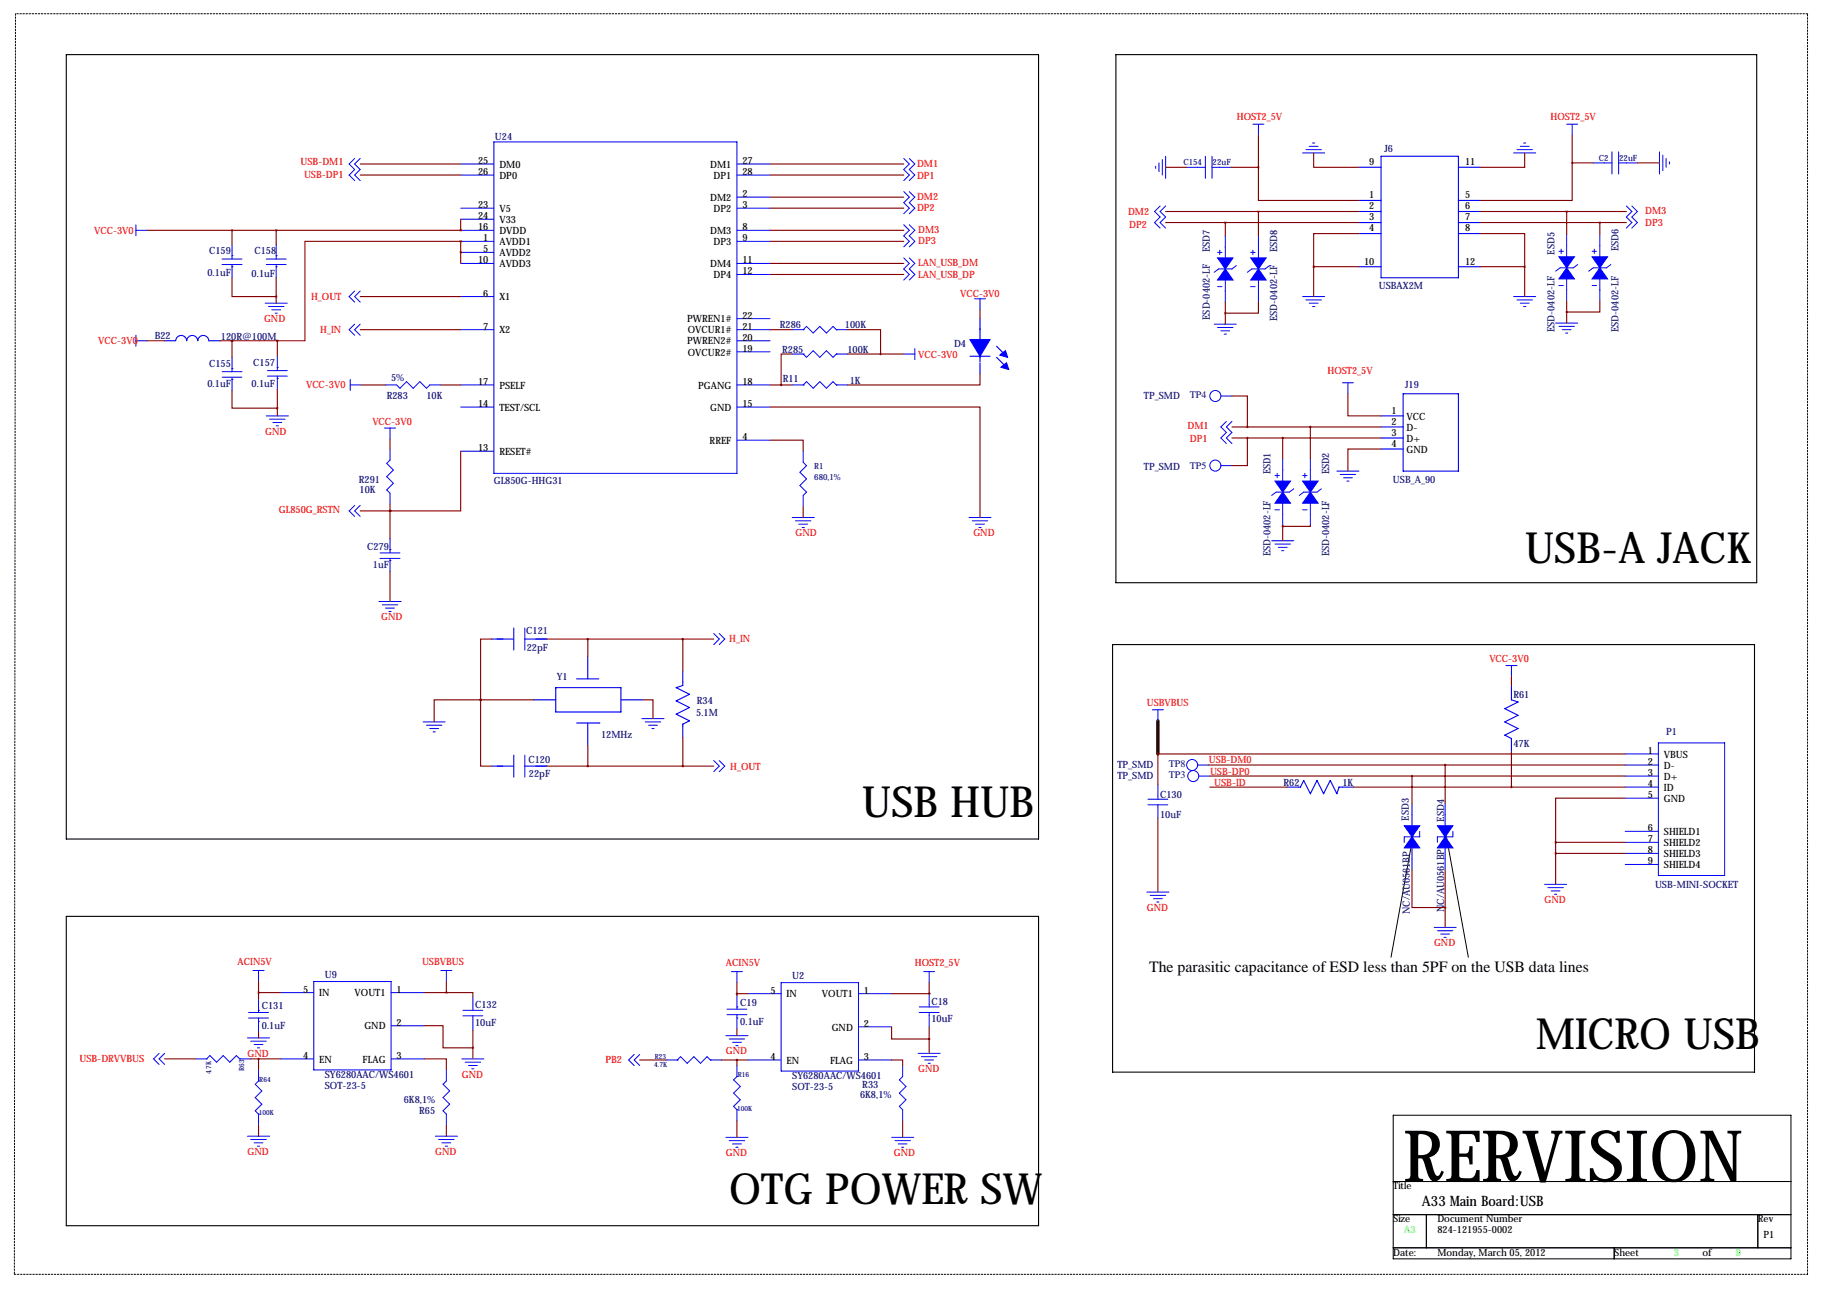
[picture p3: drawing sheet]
<svg xmlns="http://www.w3.org/2000/svg" width="419mm" height="297mm" viewBox="0 0 419 297" stroke-linecap="round" stroke-linejoin="round" font-family="sans-serif">
<path d="M266.2 165.7v7.6" fill="none" stroke="#000" stroke-width=".76"/>
<path d="M324.9 192.1l-5.1 28M332.5 192.1l5.1 28M320.3 256.4h91.4v33h-91.4zM320.3 271.6h91.4M320.3 279.3h91.4M327.9 279.3v7.6M404.1 279.3v7.6M320.3 286.9h91.4M371.1 286.9v2.5" fill="none" stroke="#000" stroke-width=".23"/>
<path d="M3.6 3.2l-.3 289.8M415.5 3.2h-411.9M3.3 293h412.2M415.5 293v-289.8" fill="none" stroke="#000" stroke-width=".23" stroke-dasharray=".4 .4"/>
<path d="M15.2 12.6h223.6v180.3h-223.6zM256.5 12.6h147.4v121.4h-147.4zM255.8 148.2h147.6v98.3h-147.6zM15.2 210.7h223.6v71.1h-223.6z" fill="none" stroke="#000" stroke-width=".25"/>
<g fill="none" stroke="#00f" stroke-width=".23">
<path d="M81.5 36.4l-1.2 1.3 1.2 1.3-1.2 1.2 1.2 1.3M82.8 36.4l-1.3 1.3 1.3 1.3-1.3 1.2 1.3 1.3M105.9 37.7h7.6M113.5 32.6h55.9v76.2h-55.9zM169.4 37.7h7.6M207.8 36.4l1.2 1.3-1.2 1.3 1.2 1.2-1.2 1.3M209 36.4l1.3 1.3-1.3 1.3 1.3 1.2-1.3 1.3M265.7 38.2v.5M266.4 37.5v2M267.2 36.7v3.5M268 35.9v5.1M272.8 38.5h4.3"/>
<path d="M277.1 35.9v5.1M278.6 35.9v5.1M278.6 38.5h4.4M288 28.6h2.6M289.3 28.6v2.5M299.5 35.2h5M300.2 34.4h3.6M301 33.6h2M301.8 32.9h.5M348 35.2h5.1M348.7 34.4h3.6M349.5 33.6h2"/>
<path d="M350.3 32.9h.5M360.2 28.6h2.5M361.4 28.6v2.5M366.3 37.5h4.3M370.6 34.9v5.1M372.1 34.9v5.1M372.1 37.5h4.3M381.5 34.9v5.1M382.3 35.7v3.5M383 36.4v2.1M383.8 37.2v.5M31.2 52.9h2.6"/>
<path d="M31.2 51.7v2.5M51.1 59.5h4.5M53.3 58.8h.1M53.3 56.2v3.3M61.2 59.5h4.6M63.5 58.8h.1M63.5 56.2v3.3M105.9 47.9h7.6M105.9 58h7.6M105.9 52.9h7.6M105.9 55.5h7.6M105.9 40.2h7.6"/>
<path d="M105.9 50.4h7.6M169.4 45.3h7.6M169.4 47.9h7.6M169.4 52.9h7.6M169.4 55.5h7.6M169.4 40.2h7.6M207.8 59.3l1.2 1.3-1.2 1.2 1.2 1.3-1.2 1.3M207.8 51.7l1.2 1.2-1.2 1.3 1.2 1.3-1.2 1.3M207.8 44.1l1.2 1.2-1.2 1.3 1.2 1.3-1.2 1.2M209 59.3l1.3 1.3-1.3 1.2 1.3 1.3-1.3 1.3M209 51.7l1.3 1.2-1.3 1.3 1.3 1.3-1.3 1.3M209 44.1l1.3 1.2-1.3 1.3 1.3 1.3-1.3 1.2"/>
<path d="M266.7 47.4l-1.3 1.2 1.3 1.3-1.3 1.3 1.3 1.2M268 47.4l-1.3 1.2 1.3 1.3-1.3 1.3 1.3 1.2M279.9 58h1M280.4 59.5h2.6M280.4 57.5v1M281.7 54.2v5.1M287.5 58h1M288 59.5h2.6M288 57.5v1M289.3 54.2v5.1M358.4 57.8h1M358.9 59.3h2.5"/>
<path d="M358.9 57.3v1M360.2 54v5M366 57.8h1M366.5 59.3h2.6M366.5 57.3v1M367.8 54v5M373.9 47.4l1.3 1.2-1.3 1.3 1.3 1.3-1.3 1.2M375.2 47.4l1.2 1.2-1.2 1.3 1.2 1.3-1.2 1.2M31.2 78.3h2.6M31.2 77.1v2.5M51.1 60.8h4.5M53.3 61.3h.1"/>
<path d="M53.3 60.8v3.1M61 69.7h5M61.2 60.8h4.6M61.7 70.5h3.6M62.5 71.2h2M63.2 72h.6M63.5 61.3h.1M63.5 60.8v3.1M81.5 66.9l-1.2 1.3 1.2 1.3M81.5 74.5l-1.2 1.3 1.2 1.3M82.8 66.9l-1.3 1.3 1.3 1.3M82.8 74.5l-1.3 1.3 1.3 1.3"/>
<path d="M105.9 68.2h7.6M105.9 75.8h7.6M105.9 60.6h7.6M169.4 75.8h7.6M169.4 60.6h7.6M169.4 63.1h7.6M169.4 73.3h7.6M169.4 78.3h7.6M182.1 75.8h2.6M184.7 75.8h.1M184.7 75.8l.7-.8 1.5 1.6 1.6-1.6 1.5 1.6 1.5-1.6 .8 .8M192.3 75.8h.1"/>
<path d="M192.3 75.8h2.5M224 68.7h2.6M225.3 68.7v2.5M279.1 74.5h5.1M279.9 65.9h1M279.9 75.3h3.6M280.7 76.1h2M281.4 76.8h.5M281.7 64.4v5.1M284.2 61.1l-1 .7h-3l-1.1 .8M287.5 65.9h1M289.3 64.4v5.1"/>
<path d="M291.8 61.1l-1 .7h-3l-1 .8M299.5 68.2h5M300.2 68.9h3.6M301 69.7h2M301.8 70.5h.5M348 68.2h5.1M348.7 68.9h3.6M349.5 69.7h2M350.3 70.5h.5M357.6 74.3h5.1M358.4 65.6h1M358.4 75h3.5"/>
<path d="M359.2 75.8h2M359.9 76.6h.5M360.2 64.1v5.1M362.7 60.8l-1 .8h-3.1l-1 .7M366 65.6h1M367.8 64.1v5.1M370.3 60.8l-1 .8h-3l-1 .7M51.1 85.5h4.5M51.1 86.7h4.5M53.3 87.2h.1M53.3 84.7h.1M53.3 82.2v3.3"/>
<path d="M53.3 86.7v3.1M61.2 95.6h5.1M61.5 85.2h4.5M61.5 86.5h4.5M62 96.4h3.5M62.7 97.1h2.1M63.5 97.9h.5M63.8 87h.1M63.8 84.4h.1M63.8 81.9v3.3M63.8 86.5v3M80.5 88.5h2.6"/>
<path d="M80.5 87.2v2.6M88.4 98.4h2.5M88.6 88.5h2.6l.7 .8 1.6-1.6 1.5 1.6 1.5-1.6 1.5 1.6 .8-.8h2.5M89.7 98.4v2.6M105.9 93.6h7.6M105.9 88.5h7.6M169.4 93.6h7.6M169.4 80.9h7.6M169.4 88.5h7.6M182.1 88.5h2.6M182.1 81.4h2.6M184.7 81.4h.1"/>
<path d="M184.7 88.5h.1M184.7 81.4l.7 .8 1.5-1.6 1.6 1.6 1.5-1.6 1.5 1.6 .8-.8M184.7 88.5l.7-.8 1.5 1.6 1.6-1.6 1.5 1.6 1.5-1.6 .8 .8M192.3 81.4h.1M192.3 88.5h.1M192.3 88.5h2.5M192.3 81.4h2.5M207.8 81.4h2.5M210.3 80.1v2.6M280.7 91h2.5M281.9 96.9l-1.2 1.3 1.2 1.2-1.2 1.3 1.2 1.3M283.2 96.9l-1.3 1.3 1.3 1.2-1.3 1.3 1.3 1.3"/>
<path d="M308.6 88h2.5M309.9 88v2.5M81.5 116.2l-1.2 1.3 1.2 1.2M82.8 116.2l-1.3 1.3 1.3 1.2M89.7 103.2v2.6l-.8 .7 1.5 1.6-1.5 1.5 1.5 1.5-1.5 1.5 .8 .8v2.5M105.9 103.7h7.6M169.4 101.2h7.6M182.1 119h5.1M182.9 119.7h3.5M184.7 103.7v2.6l.7 .7-1.5 1.6 1.5 1.5-1.5 1.5 1.5 1.5-.7 .8v2.5M222.8 119h5M223.5 119.7h3.6"/>
<path d="M280.7 107h2.5M293.1 109.3h1M293.1 117.2h1M293.6 110.9h2.6M293.6 108.8v1M294.9 105.5v5.1M294.9 115.7v5.1M297.4 112.4l-1 .7h-3l-1 .8M299.5 109.3h1M299.5 117.2h1M300 110.9h2.5M300 108.8v1"/>
<path d="M301.2 105.5v5.1M301.2 115.7v5.1M303.8 112.4l-1 .7h-3.1l-1 .8M307.3 108.3h5.1M308.1 109.1h3.6M308.9 109.8h2M309.6 110.6h.5M87.1 138.3h5.1M87.4 127.1h4.5M87.4 128.4h4.5M87.9 139.1h3.5M88.6 139.8h2.1"/>
<path d="M89.7 128.9h.1M89.7 126.4h.1M89.7 123.8v3.3M89.7 128.4v3M183.6 120.5h2.1M184.4 121.3h.5M224.3 120.5h2M225 121.3h.6M292.4 124.3h5M293.1 125.1h3.6M293.9 125.8h2M294.6 126.6h.5"/>
<path d="M89.4 140.6h.5M118.1 144.4v5.1M120.6 144.4v5.1M164.1 145.7l1.3 1.2-1.3 1.3M165.4 145.7l1.2 1.2-1.2 1.3M346.2 153h2.5M347.5 153v2.6M97.3 166h5.1M98 166.7h3.6M98.8 167.5h2M99.6 168.3h.5M118.1 173.6v5.1"/>
<path d="M120.6 173.6v5.1M147.6 165.2h5.1M148.3 166h3.6M149.1 166.7h2M149.9 167.5h.5M164.1 174.9l1.3 1.2-1.3 1.3M165.4 174.9l1.2 1.2-1.2 1.3M264.9 163.2h2.6M266.2 163.2v2.5M275.3 175.9h2.6M275.6 178.4h2.5M373.6 173.3h7.7"/>
<path d="M373.6 175.9h7.7M373.6 178.4h7.7M381.3 170.8h15.2v30.5h-15.2zM263.9 183.8h4.6M263.9 185h4.6M266.2 180.5v3.3M266.2 185v3.1M324.6 184.8v5.1M324.6 194.9v5.1M326.4 191.1v1.3h-3.6v1.3M332.2 184.8v5.1M332.2 194.9v5.1"/>
<path d="M334 191.1v1.3h-3.5v1.3M373.6 181h7.7M373.6 183.5h7.7M373.6 191.1h7.7M373.6 193.7h7.7M373.6 196.2h7.7M373.6 198.7h7.7M263.7 205.1h5M264.4 205.9h3.6M265.2 206.6h2M265.9 207.4h.5M329.7 213.2h5.1"/>
<path d="M330.5 214h3.5M331.2 214.7h2M332 215.5h.5M355.1 203.3h5.1M355.9 204.1h3.5M356.6 204.8h2M357.4 205.6h.5M56.9 238.6h5.1M57.1 234h4.6M57.1 232.8h4.6M57.7 239.4h3.5M58.2 223.1h2.5"/>
<path d="M59.4 232.3h.1M59.4 234.8h.1M59.4 223.1v2.6M59.4 229.7v3.1M59.4 234v3.3M64.5 228.2h7.6M72.1 225.7h17.8v20.3h-17.8zM89.9 228.2h7.6M89.9 235.8h7.6M101.3 223.1h2.6M102.6 223.1v2.6M106.4 233.5h4.6"/>
<path d="M106.4 232.3h4.6M108.7 229.2v3.1M108.7 233.5v3.3M166.9 238.1h5.1M167.1 233.3h4.6M167.1 232h4.6M167.6 238.9h3.6M168.1 223.4h2.6M168.4 239.6h2M169.4 231.5h.1M169.4 234h.1M169.4 223.4v2.5"/>
<path d="M169.4 229v3M169.4 233.3v3.3M172 228.5h7.6M179.6 225.9h17.8v20.3h-17.8zM197.4 228.5h7.6M197.4 236.1h7.6M211.3 232.8h4.6M211.3 231.5h4.6M212.3 223.4h2.6M213.6 223.4v2.5M213.6 228.5v3M213.6 232.8v3.3"/>
<path d="M36.6 242.2l-1.3 1.2 1.3 1.3M37.8 242.2l-1.2 1.2 1.2 1.3M45 243.4h2.5M47.5 243.4h.1M47.5 243.4l.8-.7 1.5 1.5 1.5-1.5 1.5 1.5 1.6-1.5 .7 .7M55.1 243.4h.1M55.1 243.4h2.6M58.4 240.1h2.1M59.2 240.9h.5M59.4 256.1h.1M59.4 248.5h.1M59.4 248.5l-.7 .8 1.5 1.5-1.5 1.5 1.5 1.6-1.5 1.5 .7 .7"/>
<path d="M59.4 246v2.5M59.4 256.1v2.6M64.5 243.4h7.6M89.9 243.4h7.6M102.6 246v2.5l-.7 .8 1.5 1.5-1.5 1.5 1.5 1.6-1.5 1.5 .7 .7v2.6M106.2 243.4h5.1M106.9 244.2h3.6M107.7 245h2M108.5 245.7h.5M145.8 242.4l-1.3 1.3 1.3 1.3M147.1 242.4l-1.3 1.3 1.3 1.3M153.2 243.7h2.5"/>
<path d="M155.7 243.7h.1M155.7 243.7l.8-.8 1.5 1.6 1.5-1.6 1.5 1.6 1.6-1.6 .7 .8M163.3 243.7h.1M163.3 243.7h2.6M169.2 240.4h.5M169.4 255.1h.1M169.4 247.5h.1M169.4 245v2.5M169.4 255.1v2.6M169.4 247.5l-.7 .8 1.5 1.5-1.5 1.5 1.5 1.5-1.5 1.6 .7 .7M172 243.7h7.6M197.4 243.7h7.6"/>
<path d="M207.5 245v2.5l-.7 .8 1.5 1.5-1.5 1.5 1.5 1.5-1.5 1.6 .7 .7v2.6M211.1 242.2h5.1M211.8 242.9h3.6M212.6 243.7h2M213.4 244.5h.5M56.9 261.2h5.1M57.7 262h3.5M58.4 262.7h2.1M59.2 263.5h.5M100.1 261.2h5.1M100.8 262h3.6M101.6 262.7h2"/>
<path d="M102.4 263.5h.5M166.9 261.5h5.1M167.6 262.2h3.6M168.4 263h2M169.2 263.8h.5M205 261.5h5.1M205.7 262.2h3.6M206.5 263h2M207.3 263.8h.5"/>
<circle cx="279.4" cy="91" r="1.27"/>
<circle cx="279.4" cy="107" r="1.27"/>
<circle cx="274.1" cy="175.9" r="1.27"/>
<circle cx="274.3" cy="178.4" r="1.27"/>
</g>
<g fill="#00f" stroke="#00f" stroke-width=".23">
<path d="M330.5 189.9h3.5l-1.8 2.5z"/>
<path d="M332.2 192.4l1.8 2.5h-3.5z"/>
<path d="M322.8 189.9h3.6l-1.8 2.5z"/>
<path d="M324.6 192.4l1.8 2.5h-3.6z"/>
<path d="M293.1 110.6h3.6l-1.8 2.5z"/>
<path d="M294.9 113.1l1.8 2.6h-3.6z"/>
<path d="M299.5 110.6h3.5l-1.8 2.5z"/>
<path d="M301.2 113.1l1.8 2.6h-3.5z"/>
<path d="M358.4 59h3.5l-1.7 2.6z"/>
<path d="M360.2 61.6l1.7 2.5h-3.5z"/>
<path d="M366 59h3.6l-1.8 2.6z"/>
<path d="M367.8 61.6l1.8 2.5h-3.6z"/>
<path d="M279.9 59.3h3.6l-1.8 2.5z"/>
<path d="M281.7 61.8l1.8 2.6h-3.6z"/>
<path d="M287.5 59.3h3.6l-1.8 2.5z"/>
<path d="M289.3 61.8l1.8 2.6h-3.6z"/>
</g>
<g fill="none" stroke="#00f" stroke-width=".25">
<path d="M312.4 38.5h5.1M317.5 35.9h17.8v28h-17.8zM335.3 38.5h5.1M312.4 46.1h5.1M312.4 48.6h5.1M312.4 51.2h5.1M312.4 53.7h5.1M335.3 46.1h5.1M335.3 48.6h5.1M335.3 51.2h5.1M335.3 53.7h5.1M37.8 78.3h2.6a1.27 1.27 0 0 1 1.3-1.2 1.27 1.27 0 0 1 1.2 1.2 1.27 1.27 0 0 1 1.3-1.2 1.27 1.27 0 0 1 1.3 1.2 1.27 1.27 0 0 1 1.2-1.2 1.27 1.27 0 0 1 1.3 1.2h2.5"/>
<path d="M225.3 73.3v9.9M229.1 79.6l2.5 2.6M312.4 61.3h5.1M335.3 61.3h5.1M223 81.9h4.6M225.3 83.4v2.6M229.1 82.2l2.5 2.5M317.5 95.6h5.1M317.5 98.2h5.1M322.6 90.5h12.7v17.8h-12.7zM317.5 100.7h5.1M317.5 103.2h5.1"/>
<path d="M113 146.9h5.1M120.6 146.9h5.1M127.8 158.1h14.9v5.6h-14.9zM132.5 156.1h5.2M135.1 151v5.1M157 154.3v3.3l-1.6 .5 3.1 1.5-3.1 1.5 3.1 1.6-3.1 1.5 3.1 1.5-1.5 .8v3M347.5 157.6v3.3l1.5 .5-3.1 1.5 3.1 1.6-3.1 1.5 3.1 1.5-3.1 1.5 1.6 .8v3M113 176.1h5.1M120.6 176.1h5.1M122.7 160.9h5.1M132.6 166.2h5.1M135.1 166.2v5.1"/>
<path d="M137.7 166.2h.1M142.7 160.9h5.1M295.9 181h3.1l.7-1.6 1.5 3.1 1.6-3.1 1.5 3.1 1.5-3.1 1.5 3.1 .5-1.5h3.3"/>
</g>
<g fill="#00f" stroke="#00f" stroke-width=".25">
<path d="M223 78.1h2.3v3.8z"/>
<path d="M225.3 78.1h2.3l-2.3 3.8z"/>
<path d="M229.9 81.6l1.2-1 .5 1.6z"/>
<path d="M230.4 84.2l1-.8 .5 1.5-1.8-.5z"/>
</g>
<g fill="none" stroke="#800000" stroke-width=".25">
<path d="M82.8 37.7h23.1M177 37.7h30.8M268 38.5h4.8M283 38.5h6.3M289.3 38.5v7.6h23.1M289.3 31.1v7.4M302 35.2v3.3h10.4M350.5 35.2v3.3h-10.1M361.4 37.5v8.6h-21M361.4 37.5h4.9M361.4 31.1v6.4M376.4 37.5h5.1"/>
<path d="M33.8 52.9h72.1M53.3 52.9v3.3M63.5 52.9v3.3M82.8 40.2h23.1M105.9 55.5h-35.8v22.8h-6.3M105.9 55.5h.1M105.9 58h.1M105.9 52.9h.1M105.9 50.4v2.5M105.9 55.5v5.1M177 52.9h30.8M177 40.2h30.8"/>
<path d="M177 55.5h30.8M177 47.9h30.8M177 45.3h30.8M268 48.6h44.4M268 51.2h44.4M281.7 51.2v3M289.3 48.6v5.6M312.4 53.7h-10.4v7.6M340.4 53.7h10.1v7.6M340.4 48.6h33.5M340.4 51.2h33.5M360.2 48.6v5.4"/>
<path d="M367.8 51.2v2.8M33.8 78.3h4M50.5 78.3h13.3M53.3 63.9v4.3h10.2M53.3 78.3v3.9M63.5 63.9v5.8M63.8 78.3v3.6M82.8 75.8h23.1M82.8 68.2h23.1M177 75.8h5.1M177 63.1h30.8M177 60.6h30.8"/>
<path d="M194.8 75.8h7.6v5.6M225.3 71.2v2.1M281.7 69.5v5M289.3 69.5v2.5h-7.6M302 61.3h10.4M302 61.3v6.9M340.4 61.3h10.1M350.5 61.3v6.9M360.2 69.2v5.1M367.8 69.2v2.5h-7.6M53.3 89.8v4h10.5M63.8 89.5v6.1"/>
<path d="M83.1 88.5h5.5M101.3 88.5h4.6M177 93.6h48.3v25.4M177 88.5h5.1M182.1 81.4h-2.5v7.1M194.8 81.4h13M225.3 86v2.5h-30.5M283.2 91h3.6v7.2M283.2 98.2h34.3M301.2 98.2v7.3M309.9 90.5v5.1h7.6M82.8 117.5h6.9"/>
<path d="M89.7 117.5h.1M89.7 101v2.2M89.7 115.9v7.9M105.9 103.7v13.8h-16.2M177 101.2h7.7v2.5M184.7 116.4v2.6M283.2 100.7h34.3M286.8 100.7v6.3h-3.6M294.9 100.7v4.8M317.5 103.2h-7.6v5.1M89.7 131.4v6.9M294.9 120.8v3.5"/>
<path d="M301.2 120.8v.2h-6.3M113 146.9h-2.5v14M125.7 146.9h38.4M135.1 146.9v4.1M157 146.9v7.4M347.5 155.6v2M110.5 160.9h.1M110.5 160.9h-10.7v5.1M110.5 160.9v15.2h2.5M110.5 160.9h12.2M125.7 176.1h38.4M135.1 171.3v4.8"/>
<path d="M147.8 160.9h2.3v4.3M157 169.5v6.6M266.2 165.7v14.8M266.2 173.3h107.4M277.9 175.9h95.7M278.1 178.4h95.5M324.6 178.4v6.4M332.2 175.9v8.9M347.5 172.8v8.2M266.2 188.1v17M278.1 181h17.8M311.1 181h62.5"/>
<path d="M357.6 193.7v9.6M357.6 193.7h16M357.6 196.2h16M373.6 183.5h-16v10.2M324.6 200v8.6h7.6M332.2 200v13.2M59.4 225.7v4M59.4 237.3v1.3M59.4 228.2h5.1M97.5 235.8h4.4v5.1h6.8M97.5 228.2h5.1M102.6 228.2h6.1v1"/>
<path d="M102.6 225.7v2.5M108.7 236.8v6.6M169.4 225.9v3.1M169.4 236.6v1.5M169.4 228.5h2.6M205 236.1v2.8h8.6M205 228.5h8.6M213.6 228.5h.1M213.6 225.9v2.6M213.6 236.1v6.1M37.8 243.4h7.2M57.7 243.4h6.8"/>
<path d="M59.4 243.4v2.6M59.4 258.7v2.5M97.5 243.4h5.1v2.6M102.6 258.7v2.5M147.1 243.7h6.1M165.9 243.7h6.1M169.4 243.7v1.3M169.4 257.7v3.8M205 243.7h2.5v1.3M207.5 257.7v3.8"/>
</g>
<path d="M59.4 243.4a.05 .05 0 0 0 .1 0 .05 .05 0 0 0-.1 0zM59.4 228.2a.05 .05 0 0 0 .1 0 .05 .05 0 0 0-.1 0zM361.4 37.5a.05 .05 0 0 0 .1 0 .05 .05 0 0 0-.1 0zM286.7 98.2a.05 .05 0 0 0 .1 0 .05 .05 0 0 0-.1 0zM286.7 100.7a.05 .05 0 0 0 .1 0 .05 .05 0 0 0-.1 0zM357.6 196.2a.05 .05 0 0 0 .1 0 .05 .05 0 0 0-.1 0zM357.6 193.7a.05 .05 0 0 0 .1 0 .05 .05 0 0 0-.1 0zM332.2 175.9a.05 .05 0 0 0 .1 0 .05 .05 0 0 0-.1 0zM89.6 117.5a.05 .05 0 0 0 .1 0 .05 .05 0 0 0-.1 0zM89.6 117.5a.05 .05 0 0 0 .1 0 .05 .05 0 0 0-.1 0zM202.4 81.4a.05 .05 0 0 0 .1 0 .05 .05 0 0 0-.1 0zM301.2 98.2a.05 .05 0 0 0 .1 0 .05 .05 0 0 0-.1 0zM332.2 208.6a.05 .05 0 0 0 .1 0 .05 .05 0 0 0-.1 0zM63.7 78.3a.05 .05 0 0 0 .1 0 .05 .05 0 0 0-.1 0zM53.3 78.3a.05 .05 0 0 0 .1 0 .05 .05 0 0 0-.1 0zM53.3 52.9a.05 .05 0 0 0 .1 0 .05 .05 0 0 0-.1 0zM63.7 93.8a.05 .05 0 0 0 .1 0 .05 .05 0 0 0-.1 0z" fill="#800000" stroke="#800000" stroke-width=".51"/>
<text font-size="16.5" x="322.6" y="271.6">RERVISION</text>
<g font-size="9.9">
<text x="350.5" y="129.4">USB-A JACK</text>
<text x="198.1" y="187.8">USB HUB</text>
<text x="353.1" y="241.2">MICRO USB</text>
<text x="167.6" y="276.7">OTG POWER SW</text>
</g>
<text font-size="3.6" x="264.2" y="223.4">The parasitic capacitance of ESD less than 5PF on the USB data lines</text>
<text font-size="3.3" x="326.9" y="277.2">A33 Main Board:USB</text>
<g font-size="2.3" fill="#f00">
<text x="284.4" y="27.5">HOST2_5V</text>
<text x="356.5" y="27.5">HOST2_5V</text>
<text x="69.1" y="37.9">USB-DM1</text>
<text x="69.9" y="40.9">USB-DP1</text>
<text x="210.8" y="38.5">DM1</text>
<text x="210.8" y="41.3">DP1</text>
<text x="210.8" y="46">DM2</text>
<text x="21.6" y="53.9">VCC-3V0</text>
<text x="210.8" y="48.6">DP2</text>
<text x="211.1" y="53.6">DM3</text>
<text x="259.3" y="49.4">DM2</text>
<text x="259.6" y="52.4">DP2</text>
<text x="378.2" y="49.1">DM3</text>
<text x="378.2" y="51.9">DP3</text>
<text x="211.1" y="56.2">DP3</text>
<text x="211.1" y="63.8">LAN_USB_DP</text>
<text x="211.1" y="61.3">LAN_USB_DM</text>
<text x="71.5" y="68.9">H_OUT</text>
<text x="220.8" y="68.2">VCC-3V0</text>
<text x="60.7" y="74">GND</text>
<text x="73.6" y="76.6">H_IN</text>
<text x="22.6" y="79.1">VCC-3V0</text>
<text x="211.1" y="82.4">VCC-3V0</text>
<text x="70.4" y="89.3">VCC-3V0</text>
<text x="305.2" y="86">HOST2_5V</text>
<text x="61" y="99.9">GND</text>
<text x="85.6" y="97.6">VCC-3V0</text>
<text x="273" y="98.7">DM1</text>
<text x="273.5" y="101.7">DP1</text>
<text x="64.1" y="117.9">GL850G_RSTN</text>
<text x="182.9" y="123.3">GND</text>
<text x="223.8" y="123.3">GND</text>
<text x="87.6" y="142.6">GND</text>
<text x="167.6" y="147.6">H_IN</text>
<text x="342.4" y="152.3">VCC-3V0</text>
<text x="263.7" y="162.4">USBVBUS</text>
<text x="167.9" y="177.1">H_OUT</text>
<text x="277.9" y="175.3">USB-DM0</text>
<text x="278.2" y="178.1">USB-DP0</text>
<text x="279.1" y="180.7">USB-ID</text>
<text x="263.7" y="209.4">GND</text>
<text x="355.1" y="207.6">GND</text>
<text x="54.6" y="221.9">ACIN5V</text>
<text x="97" y="221.9">USBVBUS</text>
<text x="329.7" y="217.5">GND</text>
<text x="166.9" y="222.1">ACIN5V</text>
<text x="210.3" y="222.1">HOST2_5V</text>
<text x="18.3" y="244.2">USB-DRVVBUS</text>
<text x="56.9" y="242.9">GND</text>
<text x="139.2" y="244.5">PB2</text>
<text x="166.9" y="242.4">GND</text>
<text x="106.2" y="247.8">GND</text>
<text x="211.1" y="246.5">GND</text>
<text x="56.9" y="265.5">GND</text>
<text x="100.1" y="265.5">GND</text>
<text x="166.9" y="265.8">GND</text>
<text x="205.5" y="265.8">GND</text>
</g>
<g font-size="2.3" fill="#000080">
<text x="113.8" y="32.1">U24</text>
<text x="318.3" y="34.9">J6</text>
<text x="48.1" y="58.5">C159</text>
<text x="58.5" y="58.5">C158</text>
<text x="278.1" y="58" transform="rotate(-90 278.1 58)">ESD7</text>
<text x="293.6" y="58" transform="rotate(-90 293.6 58)">ESD8</text>
<text x="357.4" y="58.5" transform="rotate(-90 357.4 58.5)">ESD5</text>
<text x="372.1" y="57.8" transform="rotate(-90 372.1 57.8)">ESD6</text>
<text x="47.7" y="63.4">0.1uF</text>
<text x="57.8" y="63.6">0.1uF</text>
<text x="317" y="66.3">USBAX2M</text>
<text x="35.6" y="77.8">B22</text>
<text x="179.3" y="75.5">R286</text>
<text x="194.3" y="75.5">100K</text>
<text x="278.1" y="73.5" transform="rotate(-90 278.1 73.5)">ESD-0402-LF</text>
<text x="293.6" y="73.8" transform="rotate(-90 293.6 73.8)">ESD-0402-LF</text>
<text x="357.4" y="76.3" transform="rotate(-90 357.4 76.3)">ESD-0402-LF</text>
<text x="372.1" y="76.3" transform="rotate(-90 372.1 76.3)">ESD-0402-LF</text>
<text x="50.8" y="78.1">120R@100M</text>
<text x="179.8" y="81.1">R285</text>
<text x="194.8" y="81.1">100K</text>
<text x="219.3" y="79.9">D4</text>
<text x="47.7" y="89">0.1uF</text>
<text x="48.1" y="84.4">C155</text>
<text x="57.8" y="89">0.1uF</text>
<text x="58.2" y="84.1">C157</text>
<text x="89.9" y="87.7">5%</text>
<text x="180" y="87.9">R11</text>
<text x="195.4" y="88.2">1K</text>
<text x="323" y="89.3">J19</text>
<text x="88.9" y="91.7">R283</text>
<text x="98" y="91.7">10K</text>
<text x="263" y="91.7">TP_SMD</text>
<text x="273.5" y="91.6">TP4</text>
<text x="263" y="108">TP_SMD</text>
<text x="273.5" y="107.9">TP5</text>
<text x="82.5" y="111.1">R291</text>
<text x="82.7" y="113.4">10K</text>
<text x="113.5" y="111.4">GL850G-HHG31</text>
<text x="292.1" y="109.1" transform="rotate(-90 292.1 109.1)">ESD1</text>
<text x="305.6" y="109.1" transform="rotate(-90 305.6 109.1)">ESD2</text>
<text x="320.2" y="111">USB_A_90</text>
<text x="84.4" y="126.5">C279</text>
<text x="85.7" y="130.7">1uF</text>
<text x="292.1" y="127.9" transform="rotate(-90 292.1 127.9)">ESD-0402-LF</text>
<text x="305.6" y="127.9" transform="rotate(-90 305.6 127.9)">ESD-0402-LF</text>
<text x="121" y="145.8">C121</text>
<text x="121.1" y="149.7">22pF</text>
<text x="128" y="156.3">Y1</text>
<text x="160.2" y="161.8">R34</text>
<text x="347.9" y="160.6">R61</text>
<text x="160.1" y="164.7">5.1M</text>
<text x="138.2" y="169.7">12MHz</text>
<text x="347.9" y="171.8">47K</text>
<text x="383" y="169">P1</text>
<text x="121.5" y="175.3">C120</text>
<text x="121.6" y="178.7">22pF</text>
<text x="256.9" y="176.6">TP_SMD</text>
<text x="256.9" y="179.1">TP_SMD</text>
<text x="268.7" y="176.4">TP8</text>
<text x="268.7" y="179">TP3</text>
<text x="266.7" y="183.4">C130</text>
<text x="295.1" y="180.7">R62</text>
<text x="308.6" y="180.6">1K</text>
<text x="266.7" y="188">10uF</text>
<text x="323.8" y="188.6" transform="rotate(-90 323.8 188.6)">ESD3</text>
<text x="332" y="188.9" transform="rotate(-90 332 188.9)">ESD4</text>
<text x="332" y="209.7" transform="rotate(-90 332 209.7)">NC/AU0561BP</text>
<text x="380.5" y="204.1">USB-MINI-SOCKET</text>
<text x="324.1" y="210.2" transform="rotate(-90 324.1 210.2)">NC/AU0561BP</text>
<text x="74.7" y="224.9">U9</text>
<text x="182.1" y="225.2">U2</text>
<text x="60.2" y="232">C131</text>
<text x="109.2" y="231.8">C132</text>
<text x="170.2" y="231.3">C19</text>
<text x="214.1" y="231">C18</text>
<text x="60.2" y="236.5">0.1uF</text>
<text x="109.2" y="235.8">10uF</text>
<text x="170.2" y="235.8">0.1uF</text>
<text x="214.1" y="235.1">10uF</text>
<text x="74.7" y="250.3">SOT-23-5</text>
<text x="74.7" y="247.8">SY6280AAC/WS4601</text>
<text x="182.1" y="250.6">SOT-23-5</text>
<text x="182.1" y="248">SY6280AAC/WS4601</text>
<text x="198.2" y="250.2">R33</text>
<text x="92.8" y="253.5">6K8,1%</text>
<text x="96.4" y="256.1">R65</text>
<text x="197.7" y="252.5">6K8,1%</text>
</g>
<g font-size="2.3">
<text x="109.9" y="40.2">26</text>
<text x="109.9" y="37.7">25</text>
<text x="114.8" y="41.1">DP0</text>
<text x="114.8" y="38.6">DM0</text>
<text x="163.3" y="38.6">DM1</text>
<text x="164.1" y="41.1">DP1</text>
<text x="170.7" y="40.2">28</text>
<text x="170.7" y="37.7">27</text>
<text x="314.8" y="38">9</text>
<text x="336.8" y="38">11</text>
<text x="109.9" y="47.9">23</text>
<text x="163.3" y="46.2">DM2</text>
<text x="170.7" y="45.3">2</text>
<text x="170.7" y="47.9">3</text>
<text x="314.8" y="45.6">1</text>
<text x="336.8" y="45.6">5</text>
<text x="109.9" y="52.9">16</text>
<text x="109.9" y="50.4">24</text>
<text x="114.8" y="53.8">DVDD</text>
<text x="114.8" y="51.3">V33</text>
<text x="114.8" y="48.7">V5</text>
<text x="163.3" y="53.8">DM3</text>
<text x="164.1" y="48.7">DP2</text>
<text x="170.7" y="52.9">8</text>
<text x="314.8" y="48.1">2</text>
<text x="314.8" y="50.7">3</text>
<text x="314.8" y="53.2">4</text>
<text x="336.8" y="48.1">6</text>
<text x="336.8" y="50.7">7</text>
<text x="336.8" y="53.2">8</text>
<text x="111.1" y="58">5</text>
<text x="111.1" y="55.5">1</text>
<text x="114.8" y="58.9">AVDD2</text>
<text x="114.8" y="56.3">AVDD1</text>
<text x="164.1" y="56.3">DP3</text>
<text x="170.7" y="55.5">9</text>
<text x="109.9" y="60.6">10</text>
<text x="114.8" y="61.4">AVDD3</text>
<text x="163.3" y="61.4">DM4</text>
<text x="164.1" y="64">DP4</text>
<text x="170.7" y="60.6">11</text>
<text x="170.7" y="63.1">12</text>
<text x="313.6" y="60.8">10</text>
<text x="336.8" y="60.8">12</text>
<text x="111.1" y="68.2">6</text>
<text x="114.8" y="69">X1</text>
<text x="111.1" y="75.8">7</text>
<text x="114.8" y="76.7">X2</text>
<text x="158" y="74.1">PWREN1#</text>
<text x="158.1" y="76.7">OVCUR1#</text>
<text x="170.7" y="73.3">22</text>
<text x="170.7" y="75.8">21</text>
<text x="158" y="79.2">PWREN2#</text>
<text x="158.1" y="81.7">OVCUR2#</text>
<text x="170.7" y="78.3">20</text>
<text x="170.7" y="80.9">19</text>
<text x="109.9" y="88.5">17</text>
<text x="114.8" y="89.4">PSELF</text>
<text x="160.5" y="89.4">PGANG</text>
<text x="170.7" y="88.5">18</text>
<text x="109.9" y="93.6">14</text>
<text x="114.8" y="94.4">TEST/SCL</text>
<text x="163.3" y="94.4">GND</text>
<text x="170.7" y="93.6">15</text>
<text x="319.9" y="95.1">1</text>
<text x="170.7" y="101.2">4</text>
<text x="319.9" y="97.6">2</text>
<text x="319.9" y="100.2">3</text>
<text x="323.3" y="96.5">VCC</text>
<text x="323.3" y="99">D-</text>
<text x="323.3" y="101.6">D+</text>
<text x="109.9" y="103.7">13</text>
<text x="114.8" y="104.6">RESET#</text>
<text x="163.1" y="102.1">RREF</text>
<text x="319.9" y="102.7">4</text>
<text x="323.3" y="104.1">GND</text>
<text x="378.8" y="173.3">1</text>
<text x="378.8" y="175.9">2</text>
<text x="378.8" y="178.4">3</text>
<text x="382.5" y="174.2">VBUS</text>
<text x="382.5" y="176.7">D-</text>
<text x="382.5" y="179.3">D+</text>
<text x="378.8" y="181">4</text>
<text x="378.8" y="183.5">5</text>
<text x="382.5" y="181.8">ID</text>
<text x="382.5" y="184.4">GND</text>
<text x="378.8" y="191.1">6</text>
<text x="382.5" y="192">SHIELD1</text>
<text x="378.8" y="193.7">7</text>
<text x="378.8" y="196.2">8</text>
<text x="382.5" y="194.5">SHIELD2</text>
<text x="382.5" y="197.1">SHIELD3</text>
<text x="378.8" y="198.7">9</text>
<text x="382.5" y="199.6">SHIELD4</text>
<text x="69.7" y="228.2">5</text>
<text x="73.4" y="229.1">IN</text>
<text x="81.5" y="229.1">VOUT1</text>
<text x="91.2" y="228.2">1</text>
<text x="177.1" y="228.5">5</text>
<text x="180.8" y="229.3">IN</text>
<text x="189" y="229.3">VOUT1</text>
<text x="198.6" y="228.5">1</text>
<text x="83.8" y="236.7">GND</text>
<text x="91.2" y="235.8">2</text>
<text x="191.2" y="236.9">GND</text>
<text x="198.6" y="236.1">2</text>
<text x="69.7" y="243.4">4</text>
<text x="73.4" y="244.3">EN</text>
<text x="83.4" y="244.3">FLAG</text>
<text x="91.2" y="243.4">3</text>
<text x="177.1" y="243.7">4</text>
<text x="180.8" y="244.6">EN</text>
<text x="190.8" y="244.6">FLAG</text>
<text x="198.6" y="243.7">3</text>
<text x="320.3" y="273.4">Title</text>
<text x="320.3" y="281">Size</text>
<text x="330.5" y="281">Document Number</text>
<text x="404.1" y="281">Rev</text>
<text x="330.5" y="283.6">824-121955-0002</text>
<text x="405.4" y="284.6">P1</text>
<text x="320.3" y="288.7">Date:</text>
<text x="330.5" y="288.7">Monday, March 05, 2012</text>
<text x="371.1" y="288.7">Sheet</text>
<text x="391.4" y="288.7">of</text>
</g>
<g font-size="2.3" fill="#0f0">
<text x="322.8" y="283.6">A3</text>
<text x="384.8" y="288.7">3</text>
<text x="399" y="288.7">9</text>
</g>
<g font-size="2" fill="#000080">
<text x="272.1" y="38">C154</text>
<text x="278.8" y="38">22uF</text>
<text x="367.6" y="36.9">C2</text>
<text x="372.3" y="36.9">22uF</text>
<text x="187.2" y="107.8">R1</text>
<text x="187.2" y="110.3">680,1%</text>
</g>
<g font-size="1.6" fill="#000080">
<text x="150.4" y="245.4">4.7K</text>
<text x="150.5" y="243.4">R23</text>
<text x="48.5" y="247" transform="rotate(-90 48.5 247)">4.7K</text>
<text x="56.1" y="246.2" transform="rotate(-90 56.1 246.2)">R63</text>
<text x="59.6" y="248.7">R64</text>
<text x="169.6" y="247.7">R16</text>
<text x="59.5" y="256.3">100K</text>
<text x="169.5" y="255.3">100K</text>
</g>
</svg>
